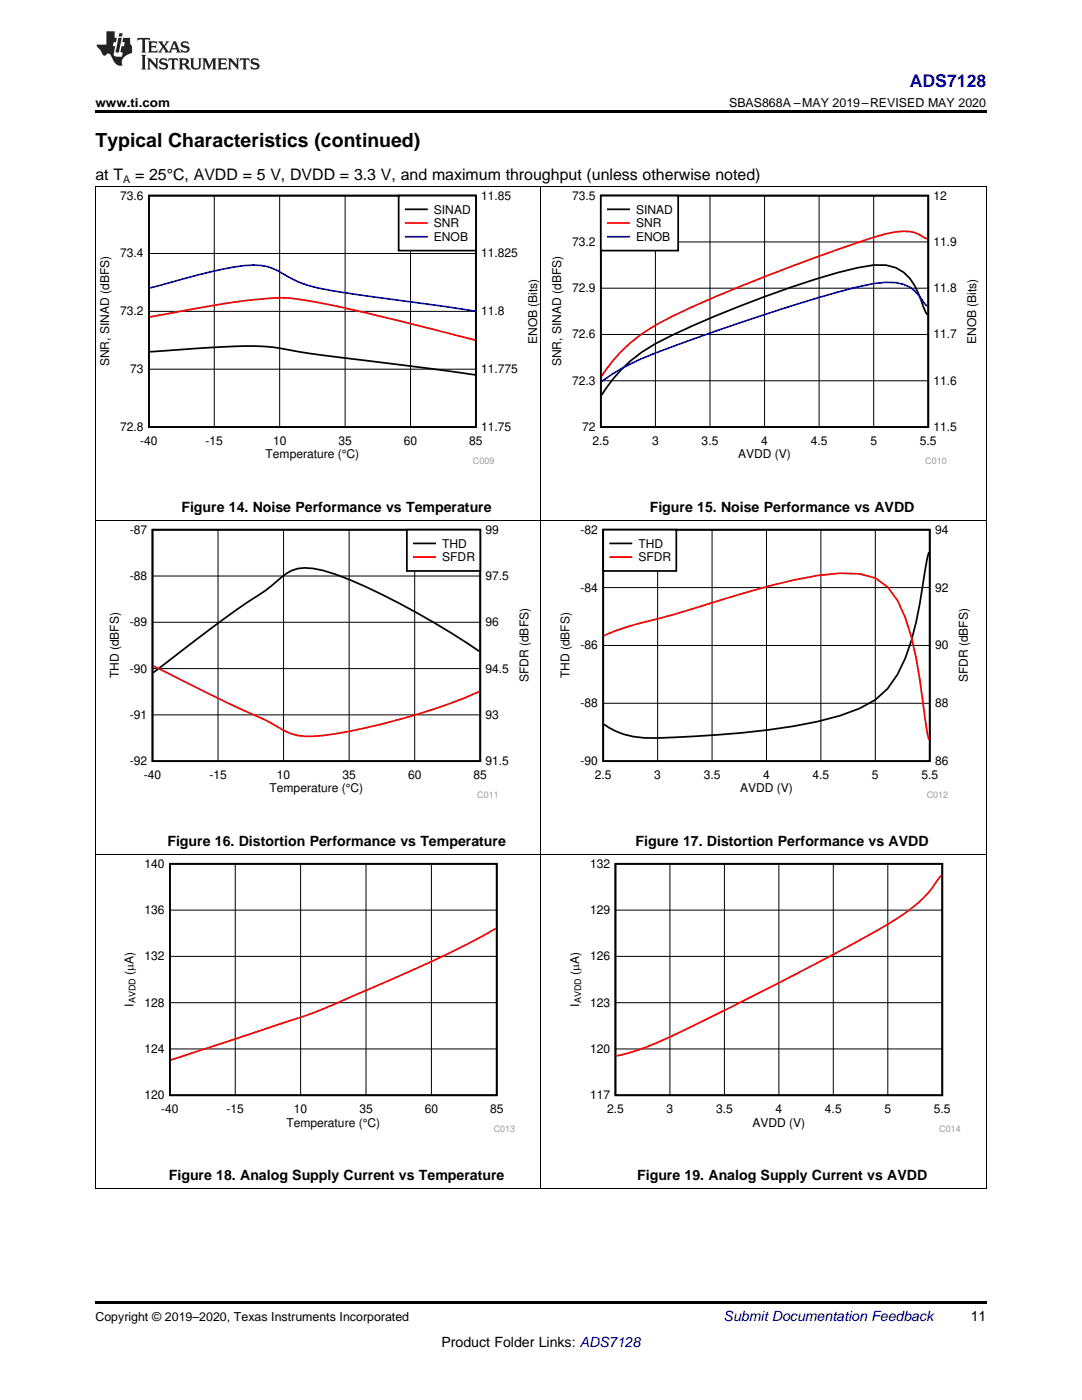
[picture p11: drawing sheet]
<svg xmlns="http://www.w3.org/2000/svg" width="216mm" height="279mm" viewBox="0 0 216 279" stroke-linecap="round" stroke-linejoin="round" font-family="sans-serif">
<path d="M19 259.7h177.8v.5h-177.8z" fill="#000"/>
<g fill="none" stroke="#000" stroke-width=".2">
<path d="M19.1 103.9v133.4M30.4 115h65.4M43.5 105.7v46.2M56.6 105.7v46.2M69.7 105.7v46.2M82.7 105.7v46.2M107.9 103.9v133.4M196.8 103.9v133.4M30.4 133.4h65.4M30.4 124.2h65.4M30.4 142.7h65.4M19 170.6h177.8"/>
<path d="M46.9 172.4v46.2M60 172.4v46.2M73 172.4v46.2M86.1 172.4v46.2M133.7 172.4v46.2M144.5 172.4v46.2M155.4 172.4v46.2M166.3 172.4v46.2M177.2 172.4v46.2M33.9 190.9h65.2M33.9 181.6h65.2M122.8 190.9h65.2"/>
<path d="M122.8 181.6h65.2M33.9 209.3h65.2M33.9 200.1h65.2M122.8 209.3h65.2M122.8 200.1h65.2M19 237.2h177.8"/>
</g>
<path d="M30.4 105.7h65.4v46.2h-65.4zM95.6 130a149.1 149.1 0 0 0-28.7-15.4 14.6 14.6 0 0 0-7.5-1.1 9.2 9.2 0 0 0-4.1 2.5 32.4 32.4 0 0 1-5.8 4.1 446.5 446.5 0 0 0-18.9 14.1M33.9 172.4h65.2v46.2h-65.2zM122.8 172.4h65.2v46.2h-65.2z" fill="none" stroke="#000" stroke-width=".35"/>
<path d="M30.6 132.9l2.8 1.4a419.8 419.8 0 0 0 20.8 10l1.1 .7a10.7 10.7 0 0 0 7.1 2 115.1 115.1 0 0 0 27.5-6.6l5.7-2.4M187.8 174.7l-.3 .3a23.5 23.5 0 0 1-7.9 7.9 473.6 473.6 0 0 1-34 18.2l-4.6 2.3a121.4 121.4 0 0 1-14.1 6.3l-3.9 1M98.9 185.3a257.7 257.7 0 0 1-28.6 13.6 105.4 105.4 0 0 1-15.5 5.8l-20.7 6.9" fill="none" stroke="#f00" stroke-width=".35"/>
<path d="M81.2 105.7h14.6v8.3h-14.6z" fill-rule="evenodd" fill="#fff"/>
<path d="M81.2 105.7h14.6v8.3h-14.6zM82.6 108.4h4.2M120.4 105.7h65.1v46.2h-65.1zM185.3 110.2l-.7 3.8a105.7 105.7 0 0 1-2.7 13.8l-1.2 3.5a16.3 16.3 0 0 1-9.2 10.1 70.2 70.2 0 0 1-18.3 4.3 223.3 223.3 0 0 1-24.6 1.6 14.6 14.6 0 0 1-8.1-2.7" fill="none" stroke="#000" stroke-width=".35"/>
<path d="M82.6 111.2h4.2M120.5 126.9l3.9-1.6 4.2-1.1a162.7 162.7 0 0 0 14.5-4.2 147.9 147.9 0 0 1 20-5.1l4.5-.5 3.9 .1 3.2 .9 2.4 1.7 2 2.8a49.1 49.1 0 0 1 4.4 15.7l1.1 7.6 .7 4.4" fill="none" stroke="#f00" stroke-width=".35"/>
<path d="M120.4 117.3h65.1M131.2 105.7v46.2M142.1 105.7v46.2M152.9 105.7v46.2M163.8 105.7v46.2M174.7 105.7v46.2M120.4 128.8h65.1M120.4 140.4h65.1" fill="none" stroke="#000" stroke-width=".2"/>
<path d="M120.4 105.7h14.6v8.3h-14.6z" fill-rule="evenodd" fill="#fff"/>
<path d="M29.7 39h65.3v46.2h-65.3zM29.9 70.2l2.8-.2a169 169 0 0 1 20.7-.8l2.1 .2a205.6 205.6 0 0 0 19.9 2.8l19.4 2.6M120.4 105.7h14.6v8.3h-14.6zM121.8 108.4h4.2" fill="none" stroke="#000" stroke-width=".35"/>
<path d="M29.9 63.3l2.8-.6a154.9 154.9 0 0 1 22.8-3.3 61.9 61.9 0 0 1 13.4 2.1l9.9 2.3 16 4.1M121.8 111.2h4.2" fill="none" stroke="#f00" stroke-width=".35"/>
<path d="M19.1 37.3v66.6M42.8 39v46.2M55.8 39v46.2M68.9 39v46.2M81.9 39v46.2M107.9 37.3v66.6M196.8 37.3v66.6M29.7 50.6h65.3M29.7 73.7h65.3M29.7 62.1h65.3M19 103.9h177.8" fill="none" stroke="#000" stroke-width=".2"/>
<path d="M29.9 57.5a247.2 247.2 0 0 1 16.7-4.2 14.3 14.3 0 0 1 7.9 .3l2 1a22.6 22.6 0 0 0 9.6 3.4l28.7 4.1" fill="none" stroke="#00f" stroke-width=".35"/>
<path d="M79.5 39h15.5v11h-15.5z" fill-rule="evenodd" fill="#fff"/>
<path d="M79.5 39h15.5v11h-15.5zM119.9 39h65.3v46.2h-65.3zM81 41.8h4.2M185 62.8l-.7-1.5a19.4 19.4 0 0 0-2.7-5.7 7.6 7.6 0 0 0-7.3-2.7 88.7 88.7 0 0 0-16.4 4.4 207 207 0 0 0-27.1 11.3 28.4 28.4 0 0 0-10.8 10.2" fill="none" stroke="#000" stroke-width=".35"/>
<path d="M81 44.5h4.2M185 47.6l-.7-.3a6.5 6.5 0 0 0-5.5-1 67.2 67.2 0 0 0-11.6 3.5l-9.3 3.4a232.4 232.4 0 0 0-27.1 11.7 30.4 30.4 0 0 0-10.8 10.2" fill="none" stroke="#f00" stroke-width=".35"/>
<path d="M81 47.2h4.2M185 61.1l-.7-.8a7.3 7.3 0 0 0-7.5-4 67.7 67.7 0 0 0-14.1 3.3 453.8 453.8 0 0 0-34.6 11.9 39.2 39.2 0 0 0-8.1 4.6" fill="none" stroke="#00f" stroke-width=".35"/>
<path d="M130.8 39v46.2M141.7 39v46.2M152.6 39v46.2M163.4 39v46.2M174.3 39v46.2M119.9 57.5h65.3M119.9 48.3h65.3M119.9 76h65.3M119.9 66.8h65.3" fill="none" stroke="#000" stroke-width=".2"/>
<path d="M119.9 39h15.4v11h-15.4z" fill-rule="evenodd" fill="#fff"/>
<path d="M119.9 39h15.4v11h-15.4zM121.3 41.8h4.2" fill="none" stroke="#000" stroke-width=".35"/>
<path d="M121.3 44.5h4.2" fill="none" stroke="#f00" stroke-width=".35"/>
<path d="M121.3 47.2h4.2" fill="none" stroke="#00f" stroke-width=".35"/>
<path d="M19 37.2h177.8" fill="none" stroke="#000" stroke-width=".2"/>
<path d="M19 22h177.8v.5h-177.8z" fill="#000"/>
<g fill="#231f20">
<path d="M27.5 7.6l-.1 .5 .4-.2h.6v.1v2.1l-.2 .4h1l-.3-.4v-2.1l.1-.1h.5l.5 .2-.2-.5zM29.5 8.3l.2 .3v1.5l-.2 .4h1.8l.2-.6a1.04 1.04 0 0 1-1.3 .2v-.7h.6l.3 .2v-.6l-.3 .2h-.6v-.6l.8-.1 .4 .3-.2-.5zM31.5 8.3l.9 1.1-.9 1.1h.8l-.2-.2 .5-.7 .4 .7-.2 .2h1.5l-.1-.2 .1-.4h.9l.1 .4-.2 .2h1l-.3-.3-.7-1.9h-.5l-.9 2-.8-1 .9-1h-.8l.1 .3-.3 .5-.4-.6 .2-.2zM34.7 8.6l.4 1h-.7zM36.3 8.4a.63 .63 0 0 0-.2 .7 .63 .63 0 0 0 .6 .4l.6 .2 .1 .2a.75 .75 0 0 1-.7 .4 .75 .75 0 0 1-.6-.5l.1 .7 .1-.1a1.11 1.11 0 0 0 1.5-.6 1.13 1.13 0 0 0-1.2-.8l-.1-.4a1.04 1.04 0 0 1 1.2 .2l-.2-.5-.1 .1-.5-.2zM28.2 10.9l.2 .4v2.2l-.2 .4h1l-.3-.4v-2.2l.3-.4zM29.3 11.6l.3 .4v1.5l-.3 .4h.8l-.2-.4v-1.3l1.5 1.7v-1.9l.2-.4h-.7l.2 .4v.9l-1.1-1.3zM32 11.8a.62 .62 0 0 0-.2 .7 .62 .62 0 0 0 .6 .4l.6 .1 .1 .3a.76 .76 0 0 1-.7 .3 .76 .76 0 0 1-.6-.4l.1 .7 .1-.1a1.11 1.11 0 0 0 1.5-.6 1.13 1.13 0 0 0-1.2-.8l-.1-.4a1.04 1.04 0 0 1 1.2 .2l-.2-.6-.1 .1-.5-.1zM33.7 11.6l-.2 .6a.61 .61 0 0 1 .8-.3v1.6l-.2 .4h.9l-.2-.4v-1.6a.63 .63 0 0 1 .8 .3l-.2-.6zM35.6 11.6l.3 .4v1.5l-.3 .4h1l-.2-.2v-.8l.5 .2a.76 .76 0 0 0 1.2 .7l-1-1a.58 .58 0 0 0 .6-.5 .58 .58 0 0 0-.5-.6zM36.4 11.9h.1a.45 .45 0 0 1 .5 .1 .45 .45 0 0 1 .1 .5l-.7 .2zM37.9 11.6l.2 .2a2.17 2.17 0 0 0 .3 1.9 .99 .99 0 0 0 1.6-.6v-1.1l.2-.4h-.7l.2 .2a1.92 1.92 0 0 1-.2 1.8 .6 .6 0 0 1-.9-.5v-1.1l.2-.4zM40.4 11.6l.2 .4v1.5l-.2 .4h.7l-.2-.4v-1.4l.8 1.8 .8-1.8v1.4l-.2 .4h.9l-.2-.4v-1.5l.2-.4h-.8l-.6 1.5-.6-1.5zM43.4 11.6l.2 .4v1.5l-.2 .4h1.8l.2-.6a1.04 1.04 0 0 1-1.3 .1v-.6h.5l.4 .2v-.6l-.4 .2h-.5v-.7h.8l.3 .3-.1-.6zM45.5 11.6l.2 .4v1.5l-.2 .4h.7l-.2-.4v-1.3l1.5 1.7v-1.9l.2-.4h-.7l.2 .4v.9l-1.1-1.3zM47.9 11.6l-.1 .6a.61 .61 0 0 1 .8-.3v1.6l-.3 .4h1l-.3-.4 .1-1.6a.63 .63 0 0 1 .7 .3l-.1-.6zM50.2 11.8a.62 .62 0 0 0-.2 .7 .62 .62 0 0 0 .6 .4l.6 .1 .2 .3a.76 .76 0 0 1-.8 .3 .76 .76 0 0 1-.6-.4l.1 .7 .2-.1a1.11 1.11 0 0 0 1.5-.6 1.13 1.13 0 0 0-1.3-.8l-.1-.4a1.04 1.04 0 0 1 1.2 .2l-.1-.6-.2 .1-.5-.1z"/>
<path d="M21.2 6.3v2.6h-1.9l.1 .4 .7 .9a.91 .91 0 0 0 1 .8 .56 .56 0 0 1 .5-.3 .56 .56 0 0 1 .5 .3l.4 .8a1.53 1.53 0 0 0 1.9 1.2 1.54 1.54 0 0 1 1-2.1l.9-.3v-1.4a1.52 1.52 0 0 1-.3-1.6h-1.4l-.2 .8h.5l-.2 .8h-.4l-.2 1v.2l.4 .1-.2 .8a1.93 1.93 0 0 1-1.6-.3l.3-1.8h-.5l.2-.8h.4l.2-.8h-.4v-1.3zM23.6 7.6l-.6 2.9h.7l.6-2.9zM23.8 6.6l-.1 .7h.6l.2-.7z"/>
</g>
<text font-size="3.9" x="19" y="29.3">Typical Characteristics (continued)</text>
<text font-size="3.5" fill="#00f" x="181.5" y="17.3">ADS7128</text>
<g font-size="3.2">
<text x="19" y="36">at T</text>
<text x="27" y="36">= 25°C, AVDD = 5 V, DVDD = 3.3 V, and maximum throughput (unless otherwise noted)</text>
</g>
<g font-size="2.8">
<text x="36.2" y="102.2">Figure 14. Noise Performance vs Temperature</text>
<text x="129.6" y="102.2">Figure 15. Noise Performance vs AVDD</text>
<text x="33.4" y="168.8">Figure 16. Distortion Performance vs Temperature</text>
<text x="126.8" y="168.8">Figure 17. Distortion Performance vs AVDD</text>
<text x="33.7" y="235.5">Figure 18. Analog Supply Current vs Temperature</text>
<text x="127.1" y="235.5">Figure 19. Analog Supply Current vs AVDD</text>
<text x="193.7" y="263.6">11</text>
<text x="88.1" y="268.9">Product Folder Links: ADS7128</text>
</g>
<text font-size="2.8" fill="#0000c8" x="144.4" y="263.6">Submit Documentation Feedback</text>
<g font-size="2.5">
<text x="19" y="21.4">www.ti.com</text>
<text x="145.5" y="21.4">SBAS868A –MAY 2019–REVISED MAY 2020</text>
<text x="19" y="263.6">Copyright © 2019–2020, Texas Instruments Incorporated</text>
</g>
<g font-size="2.4">
<text x="24" y="39.8">73.6</text>
<text x="96" y="39.8">11.85</text>
<text x="114.2" y="39.8">73.5</text>
<text x="186.3" y="39.8">12</text>
<text x="86.6" y="42.6">SINAD</text>
<text x="86.6" y="45.4">SNR</text>
<text x="126.9" y="42.6">SINAD</text>
<text x="126.9" y="45.4">SNR</text>
<text x="24" y="51.4">73.4</text>
<text x="86.6" y="48.1">ENOB</text>
<text x="96" y="51.4">11.825</text>
<text x="114.2" y="49.1">73.2</text>
<text x="126.9" y="48.1">ENOB</text>
<text x="186.3" y="49.1">11.9</text>
<text x="114.2" y="58.3">72.9</text>
<text x="186.3" y="58.3">11.8</text>
<text x="24" y="62.9">73.2</text>
<text x="96" y="62.9">11.8</text>
<text x="107.2" y="68.7" transform="rotate(-90 107.2 68.7)">ENOB (Bits)</text>
<text x="114.2" y="67.5">72.6</text>
<text x="186.3" y="67.5">11.7</text>
<text x="194.8" y="68.7" transform="rotate(-90 194.8 68.7)">ENOB (Bits)</text>
<text x="21.8" y="73.1" transform="rotate(-90 21.8 73.1)">SNR, SINAD (dBFS)</text>
<text x="26" y="74.5">73</text>
<text x="96" y="74.5">11.775</text>
<text x="111.9" y="73.1" transform="rotate(-90 111.9 73.1)">SNR, SINAD (dBFS)</text>
<text x="114.2" y="76.8">72.3</text>
<text x="186.3" y="76.8">11.6</text>
<text x="24" y="86">72.8</text>
<text x="28" y="88.8">-40</text>
<text x="41" y="88.8">-15</text>
<text x="54.5" y="88.8">10</text>
<text x="67.5" y="88.8">35</text>
<text x="80.6" y="88.8">60</text>
<text x="93.6" y="88.8">85</text>
<text x="96" y="86">11.75</text>
<text x="116.2" y="86">72</text>
<text x="118.2" y="88.8">2.5</text>
<text x="130.1" y="88.8">3</text>
<text x="140" y="88.8">3.5</text>
<text x="151.9" y="88.8">4</text>
<text x="161.8" y="88.8">4.5</text>
<text x="173.7" y="88.8">5</text>
<text x="183.6" y="88.8">5.5</text>
<text x="186.3" y="86">11.5</text>
<text x="53" y="91.5">Temperature (°C)</text>
<text x="147.3" y="91.5">AVDD (V)</text>
<text x="25.9" y="106.5">-87</text>
<text x="96.9" y="106.5">99</text>
<text x="115.8" y="106.5">-82</text>
<text x="186.6" y="106.5">94</text>
<text x="88.2" y="109.3">THD</text>
<text x="88.2" y="112">SFDR</text>
<text x="127.4" y="109.3">THD</text>
<text x="127.4" y="112">SFDR</text>
<text x="25.9" y="115.7">-88</text>
<text x="96.9" y="115.7">97.5</text>
<text x="115.8" y="118.1">-84</text>
<text x="186.6" y="118.1">92</text>
<text x="25.9" y="125">-89</text>
<text x="96.9" y="125">96</text>
<text x="115.8" y="129.6">-86</text>
<text x="186.6" y="129.6">90</text>
<text x="23.7" y="135.4" transform="rotate(-90 23.7 135.4)">THD (dBFS)</text>
<text x="25.9" y="134.2">-90</text>
<text x="96.9" y="134.2">94.5</text>
<text x="105.4" y="136.2" transform="rotate(-90 105.4 136.2)">SFDR (dBFS)</text>
<text x="113.6" y="135.4" transform="rotate(-90 113.6 135.4)">THD (dBFS)</text>
<text x="193.1" y="136.2" transform="rotate(-90 193.1 136.2)">SFDR (dBFS)</text>
<text x="25.9" y="143.4">-91</text>
<text x="96.9" y="143.4">93</text>
<text x="115.8" y="141.1">-88</text>
<text x="186.6" y="141.1">88</text>
<text x="25.9" y="152.7">-92</text>
<text x="28.7" y="155.4">-40</text>
<text x="41.8" y="155.4">-15</text>
<text x="55.2" y="155.4">10</text>
<text x="68.3" y="155.4">35</text>
<text x="81.4" y="155.4">60</text>
<text x="94.5" y="155.4">85</text>
<text x="96.9" y="152.7">91.5</text>
<text x="115.8" y="152.7">-90</text>
<text x="118.7" y="155.4">2.5</text>
<text x="130.6" y="155.4">3</text>
<text x="140.4" y="155.4">3.5</text>
<text x="152.3" y="155.4">4</text>
<text x="162.1" y="155.4">4.5</text>
<text x="174" y="155.4">5</text>
<text x="183.9" y="155.4">5.5</text>
<text x="186.6" y="152.7">86</text>
<text x="53.8" y="158.2">Temperature (°C)</text>
<text x="147.7" y="158.2">AVDD (V)</text>
<text x="28.9" y="173.2">140</text>
<text x="117.8" y="173.2">132</text>
<text x="28.9" y="182.4">136</text>
<text x="117.8" y="182.4">129</text>
<text x="28.9" y="191.7">132</text>
<text x="117.8" y="191.7">126</text>
<text x="26.6" y="194.6" transform="rotate(-90 26.6 194.6)">(PA)</text>
<text x="115.5" y="194.6" transform="rotate(-90 115.5 194.6)">(PA)</text>
<text x="26.6" y="200.9" transform="rotate(-90 26.6 200.9)">I</text>
<text x="28.9" y="200.9">128</text>
<text x="115.5" y="200.9" transform="rotate(-90 115.5 200.9)">I</text>
<text x="117.8" y="200.9">123</text>
<text x="28.9" y="210.1">124</text>
<text x="117.8" y="210.1">120</text>
<text x="28.9" y="219.4">120</text>
<text x="117.8" y="219.4">117</text>
<text x="32.2" y="222.1">-40</text>
<text x="45.2" y="222.1">-15</text>
<text x="57.2" y="224.8">Temperature (°C)</text>
<text x="58.7" y="222.1">10</text>
<text x="71.7" y="222.1">35</text>
<text x="84.8" y="222.1">60</text>
<text x="97.8" y="222.1">85</text>
<text x="121.1" y="222.1">2.5</text>
<text x="133" y="222.1">3</text>
<text x="142.9" y="222.1">3.5</text>
<text x="150.1" y="224.8">AVDD (V)</text>
<text x="154.8" y="222.1">4</text>
<text x="164.6" y="222.1">4.5</text>
<text x="176.5" y="222.1">5</text>
<text x="186.4" y="222.1">5.5</text>
</g>
<text font-size="2.1" x="24.6" y="36.6">A</text>
<g font-size="1.8" fill="#999">
<text x="94.4" y="92.5">C009</text>
<text x="184.6" y="92.5">C010</text>
<text x="95.2" y="159.2">C011</text>
<text x="184.9" y="159.2">C012</text>
<text x="98.5" y="225.9">C013</text>
<text x="187.4" y="225.9">C014</text>
</g>
<g font-size="1.8">
<text x="27.1" y="200.3" transform="rotate(-90 27.1 200.3)">AVDD</text>
<text x="116" y="200.3" transform="rotate(-90 116 200.3)">AVDD</text>
</g>
</svg>
